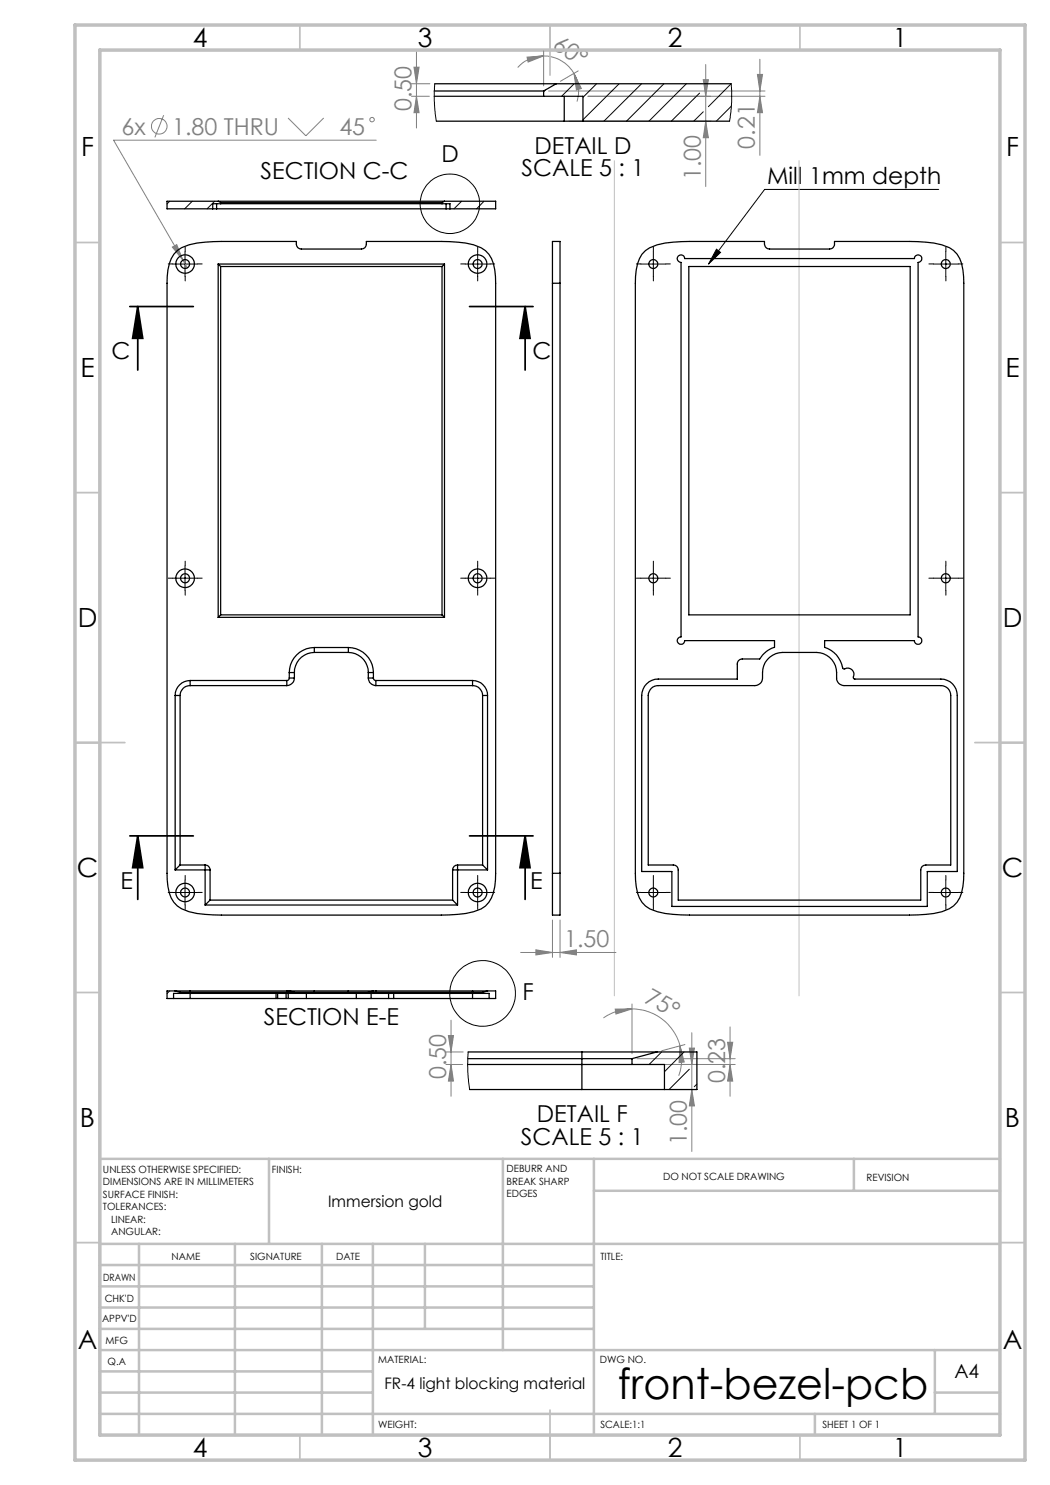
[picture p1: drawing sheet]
<svg xmlns="http://www.w3.org/2000/svg" width="210mm" height="297mm" viewBox="0 0 210 297" stroke-linecap="round" stroke-linejoin="round" font-family="sans-serif">
<g fill="none" stroke="#808080" stroke-width=".2">
<path d="M82.3 19.3h3.6M82.3 16.8h3.7M82.8 13.4h1l-.5 3.4zM83.3 19.3l.5 3.2h-1zM83.3 10.4v15.2M105.4 11.4l3.3-.2-3.1 1.2zM108.7 11.2a7 7 0 0 1 6.1 3.5M108.7 11.2a7 7 0 0 0-5.2 2.3M108.7 10.2v7M109.7 18.2h43.3M114.8 14.7l1.5 3-1 .3zM114.8 14.7a6.8 6.8 0 0 1 .6 5.6"/>
<path d="M115.6 14.2l-3.5 2.1M117.6 19.3h35.4M140.7 15.9h1l-.6 3.4zM141.1 12.9v24.4M151.5 14.9h1l-.5 3.3zM152 19.3l.5 3.2h-1zM152 11.8v19.3M32.7 23l-1.7 4.5M57.6 23.6l3.6 3.6 3.5-3.6M75.2 28h-52.5l13.9 24M113.8 24.2h28.4M141.1 24.2l.6 3.3h-1z"/>
<path d="M34.5 49.4l.8-.5 1.3 3.1zM36.6 52l.9 1.6M104.1 190.5h19.1M107.2 190l3.3 .5-3.3 .5zM110.5 184v7.5M112 190.5l3.3-.5v1zM112 184v7.5M89.2 212.9h3.3M89.2 210.4h3.4M89.7 207.1h1l-.5 3.3zM90.2 204v15.2M90.2 212.9l.5 3.3h-1z"/>
<path d="M123 201.8h3.4l-3.2 1zM126.4 201.8a9.9 9.9 0 0 1 9.6 7.4M126.4 201.8a9.8 9.8 0 0 0-5.7 1.8M126.4 200.8v9.9M127.4 212.9h19.6M127.4 211.7h19.6M133.9 217.9h5.5M136 209.2l.8 3.2-1 .1zM136 209.2a9.8 9.8 0 0 1-.3 6M137 208.9l-4.6 1.2M137.9 209.6h1l-.5 3.3zM138.4 217.9l.5 3.3h-1z"/>
<path d="M138.4 206.5v23.8M145.5 208.5h1l-.5 3.2zM146 212.9l.5 3.3h-1zM146 205.4v13.8"/>
<circle cx="31.8" cy="25.3" r="1.56"/>
<circle cx="74.4" cy="23.9" r=".44"/>
</g>
<g fill="none" stroke="#000" stroke-width=".2">
<path d="M187.7 37.9h-34.8l-11.2 14.9M34.5 52.8h5M37 50.3v5M93 52.8h5M95.5 50.3v5M128.2 52.8h5M130.7 50.3v5M143.3 49.8l.8 .7-2.4 2.3zM186.7 52.8h5M189.2 50.3v5M34.5 115.6h5M37 113.2v4.9"/>
<path d="M93 115.6h5M95.5 113.2v4.9M128.2 115.6h5M130.7 113.2v4.9M186.7 115.6h5M189.2 113.2v4.9M34.5 178.5h5M37 176v5M93 178.5h5M95.5 176v5M128.2 178.5h5M130.7 176v5"/>
<path d="M186.7 178.5h5M189.2 176v5"/>
<circle cx="90" cy="40.8" r="5.9"/>
<circle cx="96.5" cy="198.7" r="6.6"/>
</g>
<path d="M26 61.3h12.7M27.6 61.3l.9 6.4h-2zM27.6 61.3v12.7M93.9 61.3h12.7M105 61.3l1 6.4h-2zM105 61.3v12.7M26 167.2h12.7M27.6 167.2l.9 6.3h-2zM27.6 167.2v12.7M93.9 167.2h12.7M105 167.2l1 6.3h-2zM105 167.2v12.7" fill="none" stroke="#000" stroke-width=".35"/>
<g fill="none" stroke="#000" stroke-width=".2" stroke-dasharray="15.2 1.3 1.3 1.3">
<path d="M34.5 52.8h-.9M37 50.3v-.9M37 55.3v.9M39.5 52.8h.9M93 52.8h-.9M95.5 50.3v-.9M95.5 55.3v.9M98 52.8h.9M128.2 52.8h-.9M130.7 50.3v-.9M130.7 55.3v.9M133.2 52.8h.9"/>
<path d="M186.7 52.8h-.9M189.2 50.3v-.9M189.2 55.3v.9M191.7 52.8h.9M34.5 115.6h-.9M37 113.1v-.9M37 118.1v.9M39.5 115.6h.9M93 115.6h-.9M95.5 113.1v-.9M95.5 118.1v.9M98 115.6h.9"/>
<path d="M128.2 115.6h-.9M130.7 113.1v-.9M130.7 118.1v.9M133.2 115.6h.9M186.7 115.6h-.9M189.2 113.1v-.9M189.2 118.1v.9M191.7 115.6h.9M34.5 178.5h-.9M37 176v-.9M39.5 178.5h.9M93 178.5h-.9"/>
<path d="M95.5 176v-.9M98 178.5h.9M128.2 178.5h-.9M130.7 176v-.9M133.2 178.5h.9M186.7 178.5h-.9M189.2 176v-.9M191.7 178.5h.9M37 181v.9M95.5 181v.9M130.7 181v.9M189.2 181v.9"/>
</g>
<path d="M122.9 32.1v167.1M159.8 32.1v167.1" fill="none" stroke="#c0c0c0" stroke-width=".2"/>
<g fill="none" stroke="#c0c0c0" stroke-width=".35">
<path d="M60 5v5M110 5v10M160 5v5M15 48.5h5M200 48.5h5M15 98.5h5M200 98.5h5M15 148.5h10M195 148.5h10M15 198.5h5M200 198.5h5M15 248.5h5"/>
<path d="M200 248.5h5M60 287v5M110 282v10M160 287v5"/>
</g>
<g fill="none" stroke="#c0c0c0" stroke-width=".5">
<path d="M53.8 231.8v17M100.6 231.8v38.2M118.8 231.8v55.2M118.8 238.2h81.2M170.8 231.8v6.4M200 231.8h-180v55.2M20 248.8h180M20 257.3h98.8M20 253h98.8M27.8 248.8v38.2M47 248.8v38.2M64.4 248.8v38.2"/>
<path d="M74.6 248.8v38.2M85 248.8v17M20 265.8h98.8M20 261.5h98.8M20 278.5h54.6M20 274.3h54.6M20 270h180M187 278.5h13M187 270v12.8M20 282.8h180M163 282.8v4.2"/>
</g>
<path d="M15 5h190v287h-190zM20 10h180v277h-180z" fill="none" stroke="#c0c0c0" stroke-width=".7"/>
<g fill="#000">
<path d="M143.3 49.8l.8 .7-2.4 2.3z"/>
<path d="M105 61.3l1 6.4h-2zM27.6 61.3l.9 6.4h-2zM105 167.2l1 6.3h-2zM27.6 167.2l.9 6.3h-2z"/>
</g>
<g fill="#808080">
<path d="M114.8 14.7l1.5 3-1 .3zM105.4 11.4l3.3-.2-3.1 1.2z"/>
<path d="M136 209.2l.8 3.2-1 .1zM123 201.8h3.4l-3.2 1z"/>
<path d="M34.5 49.4l2.1 2.6-1.3-3.1zM107.2 190l3.3 .5-3.3 .5zM112 190.5l3.3-.5v1z"/>
<path d="M141.1 24.2l.6 3.3h-1zM140.7 15.9h1l-.6 3.4zM83.3 19.3l.5 3.2h-1zM82.8 13.4h1l-.5 3.4zM90.2 212.9l.5 3.3h-1zM89.7 207.1h1l-.5 3.3zM138.4 217.9l.5 3.3h-1zM137.9 209.6h1l-.5 3.3z"/>
<path d="M151.5 14.9h1l-.5 3.3zM152 19.3l.5 3.2h-1zM145.5 208.5h1l-.5 3.2zM146 212.9l.5 3.3h-1z"/>
</g>
<g fill="none" stroke="#000" stroke-width=".25">
<path d="M86.9 19.3h29.7v4.9M86.9 18.2h21.8M87 16.8h59.2M108.7 18.2v1.1M111.2 16.8l-2.5 1.4M112.9 19.3v4.9M87.3 24.2h25.6M112.9 24.2h3.7M116.6 24.2h29.3M35.5 50.1a10.2 10.2 0 0 1 5.5-1.7l3.3-.1h15a1.16 1.16 0 0 0 1 1.5h12a1.1 1.1 0 0 0 1-1.5h15a27.1 27.1 0 0 1 6.4 .7 5.4 5.4 0 0 1 4.3 5l.1 2.7v118a8.3 8.3 0 0 1-2 6.5 10.4 10.4 0 0 1-5.6 1.7l-3.2 .1h-44a27.1 27.1 0 0 1-6.5-.7 5.4 5.4 0 0 1-4.2-5l-.2-2.6v-118a8.1 8.1 0 0 1 2.1-6.6zM42.5 41.8h.8M42.5 41.8h-9.1v-1.6h65.7v1.6h-9.1"/>
<path d="M42.5 41.8v-1.1h47.5v1.1M43.3 41.8h45.9M43.3 40.7v1.1M43.6 52.8h45.3M43.6 52.8v70.7M43.6 52.8l.5 .5M43.6 40.2l.5 .3M44.1 53.3h44.3M44.1 53.3v69.7M44.1 40.5v.2M44.1 40.5h44.3M88.4 53.3v69.7"/>
<path d="M88.4 40.5v.2M88.9 52.8v70.7M88.9 52.8l-.5 .5M88.9 40.2l-.5 .3M89.2 41.8h.8M89.2 40.7v1.1M110.5 56.7v-8.4h1.5v8.4M110.5 56.7h1.5M110.5 56.7v118M112 56.7v118M129.1 50.1a10 10 0 0 1 5.6-1.7l3.2-.1h15a1.16 1.16 0 0 0 1 1.5h12a1.1 1.1 0 0 0 1-1.5h15a22.1 22.1 0 0 1 8 1.2 5.3 5.3 0 0 1 2.7 4.5l.2 2.7v118a10.4 10.4 0 0 1-1.4 5.7 6.6 6.6 0 0 1-4.6 2.3l-4.9 .3h-44a21.8 21.8 0 0 1-7.9-1.2 5.3 5.3 0 0 1-2.8-4.5l-.1-2.6v-118a8.2 8.2 0 0 1 2-6.6zM135.7 51.2a.76 .76 0 0 1 .8-.2 .76 .76 0 0 1 .4 .7h46a.75 .75 0 0 1 .8-.7 .75 .75 0 0 1 .7 .8 .75 .75 0 0 1-.8 .7v74.9a.74 .74 0 0 1 .8 .7 .74 .74 0 0 1-.8 .8 .74 .74 0 0 1-.7-.8h-18v1.4a5.7 5.7 0 0 1 3.7 4.2l.2 .1a1.35 1.35 0 0 1 1.6 .2 1.35 1.35 0 0 1 .3 1.6l.3 .2h17.2a3.3 3.3 0 0 1 3.3 3.3v35.2h-6v7h-51.1v-7h-6.1v-35.2a3.3 3.3 0 0 1 3.4-3.3h15.8v-3a1.02 1.02 0 0 1 .9-1h3.5a5.2 5.2 0 0 1 3-2.3v-1.4h-18a.74 .74 0 0 1-.7 .8 .74 .74 0 0 1-.7-.8 .74 .74 0 0 1 .7-.7v-74.9a.76 .76 0 0 1-.7-.5 .76 .76 0 0 1 .2-.8z"/>
<path d="M137.8 53.3h44.2v69.7h-44.2zM35 139.1v34.9M35 139.1h1M36 139.1v33.9M38 137.1a1.99 1.99 0 0 0-2 2M38 136.1a3 3 0 0 0-3 3M38 136.1v1M38 136.1h19.4M38 137.1h19.4M43.6 123.5h45.3M44.1 123l-.5 .5M44.1 123h44.3"/>
<path d="M57.4 136.1v1M57.9 135.6l-.2 .4-.3 .1M57.9 135.6h1M57.9 134.5v1.1M57.9 134.5h1M58.9 135.6a1.57 1.57 0 0 1-1.5 1.5M58.9 134.5v1.1M62.9 129.5a5.1 5.1 0 0 0-5 5M62.9 130.5a4 4 0 0 0-4 4M62.9 129.5h6.8M62.9 129.5v1M62.9 130.5h6.8"/>
<path d="M69.7 129.5a5.1 5.1 0 0 1 5 5M69.7 130.5a4 4 0 0 1 4 4M69.7 129.5v1M73.7 135.6a1.57 1.57 0 0 0 1.5 1.5M73.7 135.6h1M73.7 134.5v1.1M73.7 134.5h1M74.7 135.6l.2 .4 .3 .1M74.7 134.5v1.1M75.2 136.1v1M75.2 136.1h19.3M75.2 137.1h19.3"/>
<path d="M88.4 123l.5 .5M94.5 136.1a3 3 0 0 1 3 3M94.5 137.1a1.99 1.99 0 0 1 2 2M94.5 136.1v1M96.5 139.1h1M96.5 139.1v33.9M97.5 139.1v34.9M130.2 137.7a1.91 1.91 0 0 1 1.5-.6h19.3a1.51 1.51 0 0 0 1.5-1.5 4.2 4.2 0 0 1 4-5.1h6.8a4.2 4.2 0 0 1 4 5.1 1.51 1.51 0 0 0 1.5 1.5h19.4a1.93 1.93 0 0 1 1.9 2v33.9h-4.9a.97 .97 0 0 0-1 1v6h-48.6v-6a.96 .96 0 0 0-.9-1h-5.1v-33.9l.2-.7zM35 174h7M36 173l-1 1M36 173h5M41 173a.96 .96 0 0 1 1 1"/>
<path d="M41 173v8M42 174v6M90.5 174h7M90.5 174v6M91.5 173a.96 .96 0 0 0-1 1M91.5 173h5M91.5 173v8M96.5 173l1 1M110.5 174.7v8.3h1.5v-8.3M110.5 174.7h1.5M34.7 199.7h3.3M35 198.2h3"/>
<path d="M35 198.2h-1.6v1.5h1.3M35 198.2l1 .3M36 198.5h22.9M36 198.7h21.4M36 198.5v.2M36 198.7h-1.3v1M38 198.2v1.5M38 199.7h17.2M38 198.2h19.4M41 181h50.5M42 180l-1 1M42 180h48.5"/>
<path d="M55.2 199.7h.3M55.2 198.7v1M55.5 199.7h1.7M55.5 198.7v1M57.2 199.7h.4M57.2 198.7v1M57.4 198.7h1.5M57.4 198.2h.5M57.4 198.2v.5M57.6 199.7h3.7M57.6 198.7v1M57.9 198.2h5"/>
<path d="M57.9 198.2l1 .3M58.9 198.5h14.8M58.9 198.7h4M58.9 198.5v.2M61.3 199.7h10M61.3 198.7v1M62.9 198.2v.5M62.9 198.2h6.8M62.9 198.7h6.8M69.7 198.2h5M69.7 198.7h4M69.7 198.2v.5"/>
<path d="M71.3 199.7h2.9M71.3 198.7v1M73.7 198.5h22.8M73.7 198.7h1.5M73.7 198.5v.2M74.2 199.7h3.5M74.2 198.7v1M74.7 198.2h.5M74.7 198.2l-1 .3M75.2 198.7h21.3M75.2 198.2v.5M75.2 198.2h19.3"/>
<path d="M77.7 199.7h1M77.7 198.7v1M78.7 199.7h15.8M78.7 198.7v1M90.5 180l1 1M94.5 199.7h3.3M94.5 198.2h3M94.5 198.2v1.5M96.5 198.5v.2M96.5 198.7h1.3v1M97.5 198.2h1.6v1.5h-1.3M97.5 198.2l-1 .3"/>
<path d="M93.5 212.9h32.9M93.6 211.7h32.8M93.6 210.4h22.8M93.9 217.9h22.5M116.4 217.9h16.5M116.4 210.4h15M116.4 210.4v7.5M126.4 212.9h6.5v5M126.4 211.7v1.2M131.4 210.4l-5 1.3M131.4 210.4h8v7.5h-6.5"/>
<circle cx="37" cy="52.8" r="1.85"/>
<circle cx="37" cy="52.8" r=".89"/>
<circle cx="95.5" cy="52.8" r=".89"/>
<circle cx="95.5" cy="52.8" r="1.85"/>
<circle cx="130.6" cy="52.8" r=".89"/>
<circle cx="189.1" cy="52.8" r=".91"/>
<circle cx="37" cy="115.6" r="1.86"/>
<circle cx="37" cy="115.7" r=".91"/>
<circle cx="95.5" cy="115.7" r=".91"/>
<circle cx="95.5" cy="115.7" r="1.86"/>
<circle cx="130.6" cy="115.7" r=".91"/>
<circle cx="189.1" cy="115.7" r=".91"/>
<circle cx="37" cy="178.5" r="1.85"/>
<circle cx="37" cy="178.5" r=".89"/>
<circle cx="95.5" cy="178.5" r=".89"/>
<circle cx="95.5" cy="178.5" r="1.85"/>
<circle cx="130.7" cy="178.5" r=".89"/>
<circle cx="189.1" cy="178.5" r=".89"/>
</g>
<g fill="none" stroke="#000" stroke-width=".2">
<path d="M87 16.8l-.1 3.4 .4 4M109.1 18l-.4 .4M114.8 16.8l-2.5 2.5M119.3 16.8l-2.7 2.7M123.8 16.8l-7.2 7.2M128.3 16.8l-7.5 7.4M132.8 16.8l-7.5 7.4M137.3 16.8l-7.5 7.4M139.9 18.6l-5.6 5.6M140.7 22.4l-2 1.8M141.7 21.3l4.5-4.5 .1 3.7-.4 3.7M146.3 21.2l-3 3"/>
<path d="M33.9 40.2l-.5 .6M38.5 40.2l-1.6 1.6M42.9 40.2l-1.5 1.6M92.3 40.2l-1.5 1.6M96.8 40.2l-1.5 1.6M33.9 198.2l-.5 .5M96.6 198.4l-.1 .1M93.6 210.4v4.1l.3 3.4M126.5 211.7l-.1 .2M132.3 210.4l-2.5 2.5M136.8 210.4l-3.9 3.9M137.9 213.9l-4.1 4"/>
<path d="M139.4 216.8l-.5 .5"/>
</g>
<text font-size="8.5" x="123.6" y="279.7">front-bezel-pcb</text>
<g font-size="5.3">
<text x="38.5" y="9.5">4</text>
<text x="83.5" y="9.5">3</text>
<text x="133.6" y="9.5">2</text>
<text x="178.6" y="9.5">1</text>
<text x="16.2" y="31.2">F</text>
<text x="201.2" y="31.2">F</text>
<text x="16.1" y="75.5">E</text>
<text x="201.1" y="75.5">E</text>
<text x="15.5" y="125.5">D</text>
<text x="200.5" y="125.5">D</text>
<text x="15.4" y="175.5">C</text>
<text x="200.4" y="175.5">C</text>
<text x="16" y="225.5">B</text>
<text x="201" y="225.5">B</text>
<text x="15.5" y="269.7">A</text>
<text x="200.5" y="269.7">A</text>
<text x="38.5" y="291.5">4</text>
<text x="83.5" y="291.5">3</text>
<text x="133.6" y="291.5">2</text>
<text x="178.6" y="291.5">1</text>
</g>
<g font-size="4.7" fill="#808080">
<text x="110.3" y="9.6" transform="rotate(34 110.3 9.6)">60°</text>
<text x="82.3" y="22.2" transform="rotate(-90 82.3 22.2)">0.50</text>
<text x="24.3" y="27">6x</text>
<text x="34.4" y="27">1.80 THRU</text>
<text x="67.9" y="27">45</text>
<text x="151" y="29.8" transform="rotate(-90 151 29.8)">0.21</text>
<text x="140.2" y="36" transform="rotate(-90 140.2 36)">1.00</text>
<text x="112.8" y="189.5">1.50</text>
<text x="128.6" y="200.4" transform="rotate(29 128.6 200.4)">75°</text>
<text x="89.2" y="215.8" transform="rotate(-90 89.2 215.8)">0.50</text>
<text x="145" y="216.7" transform="rotate(-90 145 216.7)">0.23</text>
<text x="137.4" y="229" transform="rotate(-90 137.4 229)">1.00</text>
</g>
<g font-size="4.7">
<text x="52.1" y="35.8">SECTION C-C</text>
<text x="88.3" y="32.4">D</text>
<text x="104.3" y="35.3">SCALE 5 : 1</text>
<text x="106.9" y="30.8">DETAIL D</text>
<text x="153.4" y="36.9">Mill 1mm depth</text>
<text x="22.3" y="71.9">C</text>
<text x="106.5" y="71.9">C</text>
<text x="24.1" y="177.8">E</text>
<text x="106" y="177.8">E</text>
<text x="104.5" y="200">F</text>
<text x="52.8" y="205.1">SECTION E-E</text>
<text x="107.4" y="224.4">DETAIL F</text>
<text x="104.2" y="229">SCALE 5 : 1</text>
</g>
<text font-size="3.9" x="190.9" y="275.5">A4</text>
<g font-size="3.2">
<text x="65.6" y="241.4">Immersion gold</text>
<text x="76.9" y="277.9">FR-4 light blocking material</text>
</g>
<g font-size="2">
<text x="20.6" y="234.6">UNLESS OTHERWISE SPECIFIED:</text>
<text x="20.6" y="237.1">DIMENSIONS ARE IN MILLIMETERS</text>
<text x="20.6" y="239.6">SURFACE FINISH:</text>
<text x="54.4" y="234.6">FINISH:</text>
<text x="101.3" y="234.5">DEBURR AND</text>
<text x="101.3" y="237">BREAK SHARP</text>
<text x="101.3" y="239.5">EDGES</text>
<text x="132.6" y="236">DO NOT SCALE DRAWING</text>
<text x="173.3" y="236.2">REVISION</text>
<text x="20.6" y="242.1">TOLERANCES:</text>
<text x="22.2" y="244.6">LINEAR:</text>
<text x="22.2" y="247.1">ANGULAR:</text>
<text x="34.3" y="252">NAME</text>
<text x="50" y="251.9">SIGNATURE</text>
<text x="67.2" y="251.9">DATE</text>
<text x="120.1" y="251.9">TITLE:</text>
<text x="20.6" y="256.1">DRAWN</text>
<text x="20.9" y="260.3">CHK'D</text>
<text x="20.4" y="264.4">APPV'D</text>
<text x="21.1" y="268.8">MFG</text>
<text x="21.5" y="273">Q.A</text>
<text x="75.6" y="272.5">MATERIAL:</text>
<text x="120" y="272.5">DWG NO.</text>
<text x="75.6" y="285.5">WEIGHT:</text>
<text x="120.1" y="285.6">SCALE:1:1</text>
<text x="164.5" y="285.6">SHEET 1 OF 1</text>
</g>
</svg>
